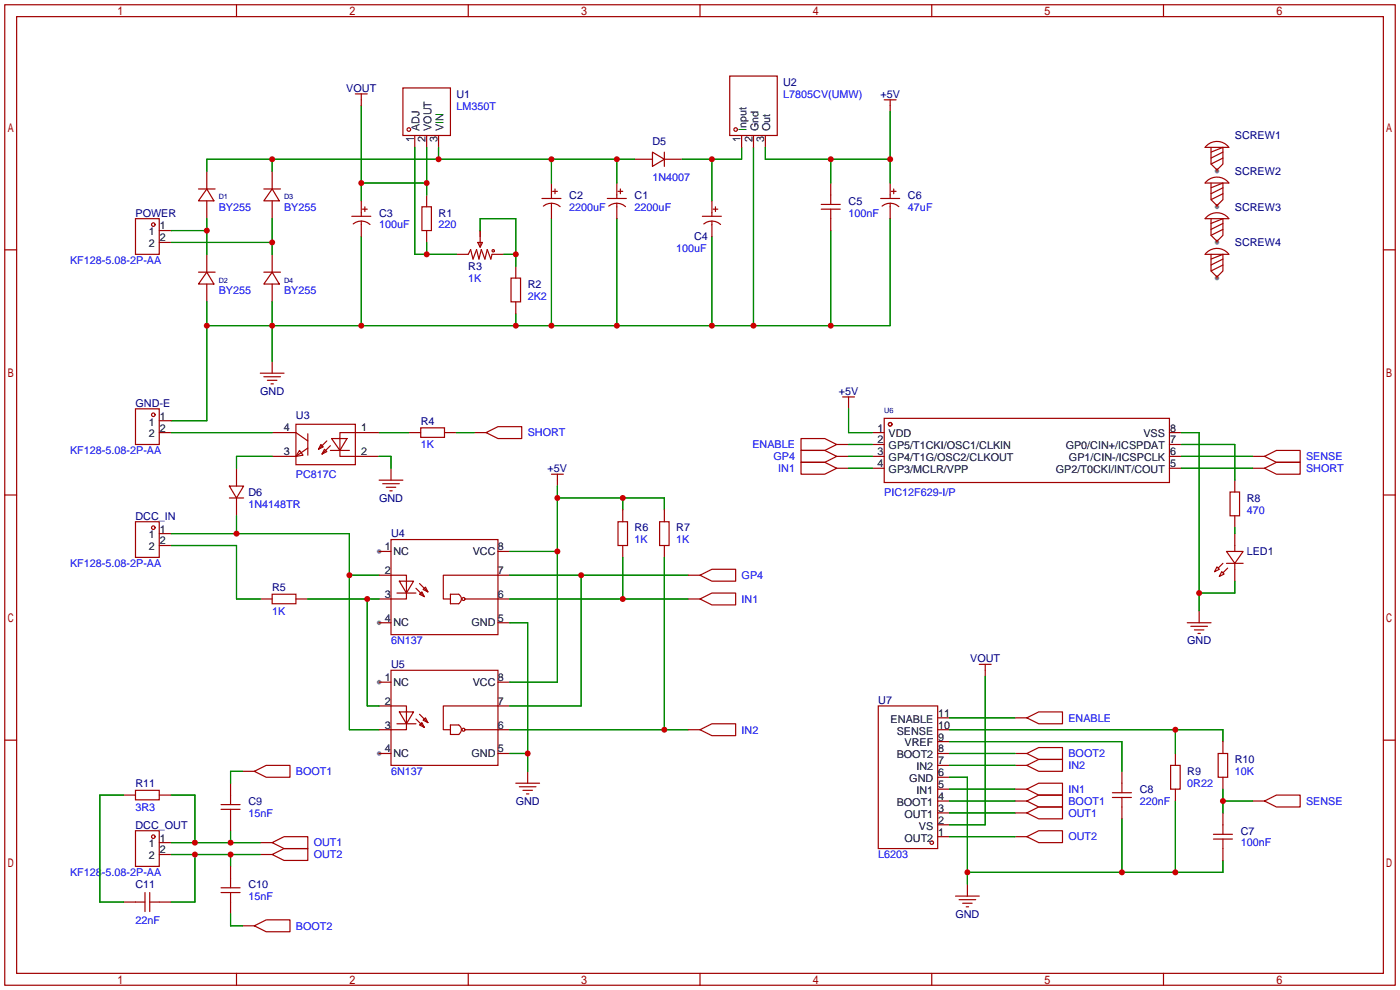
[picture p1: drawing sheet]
<svg xmlns="http://www.w3.org/2000/svg" width="299mm" height="212mm" viewBox="0 0 299 212" stroke-linecap="round" stroke-linejoin="round" font-family="sans-serif">
<g fill="#999">
<circle cx="81" cy="117.9" r=".51"/>
<circle cx="81" cy="133.1" r=".51"/>
<circle cx="81" cy="145.8" r=".51"/>
<circle cx="81" cy="161" r=".51"/>
<circle cx="260.1" cy="36.6" r=".51"/>
<circle cx="260.1" cy="44.2" r=".51"/>
<circle cx="260.1" cy="51.8" r=".51"/>
<circle cx="260.1" cy="59.4" r=".51"/>
</g>
<g fill="none" stroke="#a10000" stroke-width=".25">
<path d="M1 1h297.2v209.6h-297.2zM3.6 3.6h292.1v204.4h-292.1zM50.5 1v2.6M86.1 18.8h10.2v10.2h-10.2zM100.1 1v2.6M149.6 1v2.6M156 16.3h10.1v12.7h-10.1zM199.1 1v2.6M248.7 1v2.6M44.2 36.6v3.8M58.2 36.6v3.8M75.9 20.1h2.6"/>
<path d="M77.2 20.1v2.5M88.6 29v2.5M91.2 29v2.5M93.7 29v2.5M117.9 39.1v3.3M131.8 39.1v3.3M135.6 34h3.8M139.4 32.5l2.6 1.5-2.6 1.6zM142 32.5v3.1M142 34h3.8M158.5 29v2.5M161 29v2.5"/>
<path d="M163.6 29v2.5M177.5 39.1v4.6M189 21.3h2.5M190.2 21.3v2.6M190.2 39.1v3.3M258 31a3.2 3.2 0 0 1 4.6 .5h-5zM258 38.6a3.2 3.2 0 0 1 4.6 .5h-5zM258.8 31.5v3.6l1.3 1.2 1.3-1.2v-3.6l-2.6 1M258.8 39.1v3.6l1.3 1.2 1.3-1.2v-3.6l-2.6 1M260.1 36.1v.5M261.4 32.5l-2.6 1.3M261.4 33.8l-2.6 1.3"/>
<path d="M1 53.4h2.6M29 46.7h5v7.7h-5zM34 49.3h2.6M34 51.8h2.6M42.4 40.4h3.6M42.4 58.2h3.6M44.2 40.4l1.5 2.5h-3.3zM44.2 58.2l1.5 2.5h-3.3zM44.2 42.9v3.8M44.2 54.4v3.8M56.4 40.4h3.5M56.4 58.2h3.5"/>
<path d="M58.2 40.4l1.5 2.5h-3.3zM58.2 58.2l1.5 2.5h-3.3zM58.2 42.9v3.8M58.2 54.4v3.8M75.2 46.2h4M75.5 47.9a2.74 2.74 0 0 1 3.6 .1M77.2 42.9v3.3M77.2 47.2v3.3M77.5 44.7h1M78 44.2v1M90.2 44.2h2v5.1h-2zM91.2 41.7v2.5"/>
<path d="M91.2 49.3v2.5M97.5 54.4h2.6l.5-1.1 .5 2.1 .8-2.1 .5 2.1 .5-2.1 .7 2.1 .5-2.1 .8 2.1 .3-1h2.5M102.1 51.8h1l-.5 1zM102.6 49.3v3.5M109.2 59.4h2.1v5.1h-2.1zM110.2 56.9v2.5M115.8 42.4h4.1M116.1 44a2.74 2.74 0 0 1 3.6 .2M117.9 43.4v3.3M118.1 40.9h1M118.6 40.4v1M129.8 42.4h4.1"/>
<path d="M130.1 44a2.74 2.74 0 0 1 3.6 .2M131.8 43.4v3.3M132.1 40.9h1M132.6 40.4v1M150.1 46.2h4.1M150.4 47.9a2.74 2.74 0 0 1 3.6 .1M152.1 42.9v3.3M152.1 47.2v3.3M152.4 44.7h1M152.9 44.2v1M175.5 43.7h4.1M175.5 44.7h4.1"/>
<path d="M177.5 44.7v4.6M188.2 42.4h4.1M188.5 44a2.74 2.74 0 0 1 3.6 .2M190.2 43.4v3.3M190.5 40.9h1M191 40.4v1M258 46.3a3.2 3.2 0 0 1 4.6 .4h-5zM258 53.9a3.2 3.2 0 0 1 4.6 .5h-5zM258.8 46.7v3.6l1.3 1.3 1.3-1.3v-3.6l-2.6 1.1M258.8 54.4v3.5l1.3 1.3 1.3-1.3v-3.5l-2.6 1M260.1 43.7v.5M260.1 51.3v.5"/>
<path d="M260.1 58.9v.5M261.4 40.1l-2.6 1.3M261.4 41.4l-2.6 1.3M261.4 47.8l-2.6 1.2M261.4 49l-2.6 1.3M261.4 55.4l-2.6 1.2M261.4 56.6l-2.6 1.3M295.7 53.4h2.5M44.2 60.7v3.8M55.6 79.8h5.1M58.2 60.7v3.8M58.2 77.2v2.6"/>
<path d="M110.2 64.5v2.6M29 87.4h5v7.6h-5zM34 89.9h2.6M34 92.5h2.6M56.4 80.5h3.5M57.1 81.3h2.1M57.9 82h.5M58.2 92.5h5l2.6 1.7M58.2 97.5h5M63.2 90.7h12.7v8.6h-12.7zM64 96.3l.8 1-1.6 .2zM65.8 92.7v4.6"/>
<path d="M65.8 95.8l-2.6 1.7M68.6 95l.5 .5-1 .5zM69.3 96l.5 .5-1 .5zM69.8 94.2l-1.7 1.8M70.6 96.3h4.1M70.6 95.2l-1.8 1.8M70.9 93.7h3.3l-1.6 2.6zM81 92.5h-8.4v5h8.4M87.4 92.5h2.5M89.9 91.4h5.1v2.1h-5.1zM95 92.5h2.5M101.3 92.5h2.6"/>
<path d="M103.9 92.5l2.5-1.3h5.1v2.5h-5.1zM171.2 98.8h5.1l2.5 1.3-2.5 1.2h-5.1zM171.2 96.3h5.1l2.5 1.2-2.5 1.3h-5.1zM171.2 93.7h5.1l2.5 1.3-2.5 1.3h-5.1zM178.8 97.5h2.6M178.8 95h2.6M180.1 84.8h2.5M181.4 84.8v2.6M186.4 92.5h2.6M186.4 97.5h2.6M186.4 95h2.6M189 89.4h60.9v13.7h-60.9z"/>
<path d="M249.9 92.5h2.6M249.9 97.5h2.6M249.9 95h2.6M267.7 97.5h2.6M270.3 97.5l2.5-1.2h5.1v2.5h-5.1zM1 105.8h2.6M29 111.5h5v7.6h-5zM34 114h2.6M34 116.6h2.6M49 103.9h3.1l-1.6 2.5zM49 106.4h3.1M50.5 100.1v3.8"/>
<path d="M50.5 106.4v3.8M81 102.6h5.1M81 117.9h2.6M81.8 103.4h3.5M82.5 104.1h2.1M83.3 104.9h.5M83.6 115.3h22.8v20.3h-22.8zM83.6 100.1v2.5M106.4 117.9h2.6M117.9 101.3h2.5M119.1 101.3v2.6M132.1 111.5h2v5.1h-2z"/>
<path d="M133.1 109v2.5M133.1 116.6v2.5M141 111.5h2v5.1h-2zM142 109v2.5M142 116.6v2.5M178.8 100.1h2.6M186.4 100.1h2.6M249.9 100.1h2.6M262.1 117.9h3.6l-1.8 2.5zM262.9 105.2h2v5h-2zM263.9 102.6v2.6M263.9 110.2v2.6"/>
<path d="M263.9 114v3.9M267.7 100.1h2.6M270.3 100.1l2.5-1.3h5.1v2.5h-5.1zM295.7 105.8h2.5M55.6 128h2.6M58.2 127h5v2h-5zM63.2 128h2.6M81 122.9h5.9v5.1h-5.9M81 133.1h2.6M84.8 126.7h4.1M85.3 124.2h3.1l-1.5 2.5zM88.9 125.7l1.8 1.8"/>
<path d="M89.7 127l.5-.5 .5 1zM89.7 124.7l1.7 1.8M90.4 126l.5-.5 .5 1zM96.3 127h1.7l.3 .2 .3 .8-.5 1h-1.8zM99.3 128h9.7M106.4 133.1h2.6M109 122.9h-14.3v5.1h1.6M147.1 128h2.5M147.1 122.9h2.5M149.6 122.9l2.5-1.2h5.1v2.5h-5.1zM149.6 128l2.5-1.3h5.1v2.6h-5.1zM253.7 133.1h5.1"/>
<path d="M254.5 133.9h3.6M255.3 134.6h2M256 135.4h.5M256.3 130.6v2.5M260.1 121.2l.5 .5-1 .5zM261.1 122.2l.5 .5-1 .5zM261.4 120.4l-1.1 1M262.1 120.4h3.6M262.4 121.4l-1 1M263.9 120.4v3.8M1 158.2h2.6M81 150.9h5.9v5.1h-5.9"/>
<path d="M81 145.8h2.6M83.6 143.3h22.8v20.3h-22.8zM84.8 154.7h4.1M85.3 152.1h3.1l-1.5 2.6zM88.9 153.7l1.8 1.7M89.7 152.7l1.7 1.7M90.2 154.4l.5 1-1-.5zM90.4 153.9l.5-.5 .5 1zM96.3 154.9h1.7l.3 .2 .3 .9-.5 .9-1.8 .1zM99.3 156h9.7M106.4 145.8h2.6M109 150.9h-14.3v5.1h1.6"/>
<path d="M147.1 156h2.5M149.6 156l2.5-1.3h5.1v2.5h-5.1zM187.7 150.9h12.7v30.5h-12.7zM200.4 156h2.5M200.4 158.5h2.5M200.4 153.4h2.5M209.3 142h2.5M210.6 142v2.5M216.9 153.4h2.6M219.5 153.4l2.5-1.3h5.1v2.6h-5.1zM261.4 158.5v2.5M295.7 158.2h2.5"/>
<path d="M26.4 169.9h2.6M29 177.5h5v7.7h-5zM29 168.9h5v2h-5zM34 169.9h2.6M47.2 172h4.1M47.2 173h4.1M49.3 167.4v4.6M49.3 173v4.5M51.8 164.8h2.6M54.4 164.8l2.5-1.2h5.1v2.5h-5.1zM81 161h2.6M106.4 161h2.6"/>
<path d="M110.2 167.4h5.1M111 168.1h3.6M111.8 168.9h2M112.5 169.7h.5M112.8 164.8v2.6M200.4 161h2.5M200.4 178.8h2.5M200.4 176.3h2.5M200.4 173.7h2.5M200.4 171.2h2.5M200.4 168.7h2.5M200.4 166.1h2.5"/>
<path d="M200.4 163.6h2.5M216.9 161h2.6M216.9 178.8h2.6M216.9 173.7h2.6M216.9 171.2h2.6M216.9 168.7h2.6M216.9 163.6h2.6M219.5 168.7l2.5-1.3h5.1v2.5h-5.1zM219.5 163.6l2.5-1.3h5.1v2.5h-5.1zM219.5 178.8l2.5-1.3h5.1v2.6h-5.1zM219.5 173.7l2.5-1.2h5.1v2.5h-5.1zM219.5 171.2l2.5-1.3h5.1v2.6h-5.1z"/>
<path d="M219.5 161l2.5-1.2h5.1v2.5h-5.1zM237.7 169.4h4.1M237.7 170.4h4.1M239.8 164.8v4.6M239.8 170.4v4.6M250.2 163.6h2v5.1h-2zM251.2 161v2.6M251.2 168.7v2.5M259.3 178.3h4.1M259.3 179.3h4.1M260.3 161h2.1v5.1h-2.1zM261.4 166.1v2.6"/>
<path d="M261.4 173.7v4.6M261.4 179.3v4.6M267.7 171.2h2.6M270.3 171.2l2.5-1.3h5.1v2.6h-5.1zM26.4 192.8h4.6M31 190.8v4M32 192.8h4.6M32 190.8v4M34 180.1h2.6M34 182.6h2.6M47.2 189.7h4.1M47.2 190.8h4.1"/>
<path d="M49.3 185.2v4.5M49.3 190.8v4.5M51.8 197.9h2.6M54.4 197.9l2.5-1.3h5.1v2.5h-5.1zM55.6 180.1h2.6M55.6 182.6h2.6M58.2 180.1l2.5-1.3h5.1v2.6h-5.1zM58.2 182.6l2.5-1.2h5.1v2.5h-5.1zM204.2 191.5h5.1M205 192.3h3.5M205.7 193h2.1M206.5 193.8h.5"/>
<path d="M206.8 189v2.5M50.5 208v2.6M100.1 208v2.6M149.6 208v2.6M199.1 208v2.6M248.7 208v2.6"/>
<circle cx="87.4" cy="27.7" r=".38"/>
<circle cx="157.2" cy="27.7" r=".38"/>
<circle cx="32.8" cy="48" r=".38"/>
<circle cx="105.4" cy="53.6" r=".25"/>
<circle cx="32.8" cy="88.6" r=".38"/>
<circle cx="190.2" cy="90.7" r=".38"/>
<circle cx="32.8" cy="112.8" r=".38"/>
<circle cx="99.1" cy="128" r=".32"/>
<circle cx="99.1" cy="156" r=".32"/>
<circle cx="32.8" cy="178.8" r=".38"/>
<circle cx="199.1" cy="180.1" r=".38"/>
</g>
<g fill="none" stroke="#008700" stroke-width=".25">
<path d="M58.2 34v2.6M77.2 22.6v20.3M77.2 39.1h14M88.6 31.5v22.9h8.9M91.2 31.5v10.2M93.7 31.5v2.5M117.9 34v5.1M131.8 34v5.1M135.6 34h-91.4v2.6M152.1 34v8.9M158.5 31.5v2.5h-12.7M161 31.5v38.1"/>
<path d="M163.6 31.5v2.5h26.6M177.5 34v5.1M190.2 23.9v15.2M36.6 49.3h7.6M36.6 51.8h21.6M44.2 46.7v7.7M58.2 46.7v7.7M77.2 50.5v19.1M91.2 51.8v2.6M102.6 49.3v-2.6h7.6v10.2M107.7 54.4h2.5M117.9 46.7v22.9"/>
<path d="M131.8 46.7v22.9M152.1 50.5v19.1M177.5 49.3v20.3M190.2 46.7v22.9h-146M44.2 64.5v25.4h-7.6M58.2 64.5v12.7M110.2 67.1v2.5M36.6 92.5h21.6M58.2 97.5h-7.7v2.6M81 92.5h6.4M81 97.5h2.6v2.6M97.5 92.5h3.8"/>
<path d="M181.4 87.4v5.1h5M181.4 97.5h5M181.4 95h5M252.5 92.5h3.8v38.1M252.5 97.5h15.2M252.5 95h11.4v7.6M36.6 116.6h13.9v11.4h5.1M36.6 114h38.1v42h6.3M50.5 110.2v3.8M109 117.9h10.1M119.1 103.9v41.9h-10.1M119.1 106.4h22.9v2.6"/>
<path d="M133.1 106.4v2.6M133.1 119.1v8.9M142 119.1v36.9M181.4 100.1h5M252.5 100.1h15.2M263.9 112.8v1.2M65.8 128h15.2M74.7 122.9h6.3M78.5 128v22.9h2.5M109 122.9h38.1M109 128h38.1M109 133.1h3.8v31.7"/>
<path d="M124.2 122.9v28h-15.2M263.9 124.2v2.5h-7.6M109 156h38.1M202.9 156h58.5v2.5M202.9 158.5h36.9v6.3M202.9 153.4h14M210.6 144.5v31.8h-7.7M251.2 156v5M26.4 169.9h-5.1v22.9h5.1M36.6 169.9h5.1v10.2M49.3 177.5v2.6M51.8 164.8h-2.5v2.6"/>
<path d="M109 161h3.8M202.9 161h14M202.9 166.1h3.9v22.9M202.9 163.6h14M202.9 168.7h14M202.9 171.2h14M202.9 173.7h14M202.9 178.8h14M239.8 175v11.4M251.2 171.2v15.2M261.4 168.7v5M261.4 171.2h6.3"/>
<path d="M36.6 180.1h19M36.6 182.6h19M41.7 182.6v10.2h-5.1M49.3 182.6v2.6M49.3 195.3v2.6h2.5M261.4 183.9v2.5h-54.6"/>
</g>
<g fill="#c00">
<circle cx="44.2" cy="49.3" r=".63"/>
<circle cx="58.2" cy="51.8" r=".63"/>
<circle cx="58.2" cy="69.6" r=".63"/>
<circle cx="44.2" cy="69.6" r=".63"/>
<circle cx="77.2" cy="69.6" r=".63"/>
<circle cx="110.2" cy="69.6" r=".63"/>
<circle cx="117.9" cy="69.6" r=".63"/>
<circle cx="131.8" cy="69.6" r=".63"/>
<circle cx="152.1" cy="69.6" r=".63"/>
<circle cx="161" cy="69.6" r=".63"/>
<circle cx="177.5" cy="69.6" r=".63"/>
<circle cx="91.2" cy="39.1" r=".63"/>
<circle cx="77.2" cy="39.1" r=".63"/>
<circle cx="91.2" cy="54.4" r=".63"/>
<circle cx="110.2" cy="54.4" r=".63"/>
<circle cx="93.7" cy="34" r=".63"/>
<circle cx="58.2" cy="34" r=".63"/>
<circle cx="117.9" cy="34" r=".63"/>
<circle cx="131.8" cy="34" r=".63"/>
<circle cx="152.1" cy="34" r=".63"/>
<circle cx="190.2" cy="34" r=".63"/>
<circle cx="177.5" cy="34" r=".63"/>
<circle cx="50.5" cy="114" r=".63"/>
<circle cx="74.7" cy="122.9" r=".63"/>
<circle cx="78.5" cy="128" r=".63"/>
<circle cx="112.8" cy="161" r=".63"/>
<circle cx="119.1" cy="117.9" r=".63"/>
<circle cx="119.1" cy="106.4" r=".63"/>
<circle cx="133.1" cy="106.4" r=".63"/>
<circle cx="124.2" cy="122.9" r=".63"/>
<circle cx="133.1" cy="128" r=".63"/>
<circle cx="142" cy="156" r=".63"/>
<circle cx="256.3" cy="126.7" r=".63"/>
<circle cx="206.8" cy="186.4" r=".63"/>
<circle cx="239.8" cy="186.4" r=".63"/>
<circle cx="251.2" cy="186.4" r=".63"/>
<circle cx="251.2" cy="156" r=".63"/>
<circle cx="261.4" cy="171.2" r=".63"/>
<circle cx="41.7" cy="180.1" r=".63"/>
<circle cx="49.3" cy="180.1" r=".63"/>
<circle cx="41.7" cy="182.6" r=".63"/>
<circle cx="49.3" cy="182.6" r=".63"/>
</g>
<g font-size="2.3" fill="#000080">
<text x="74" y="19.6">VOUT</text>
<text x="97.5" y="20.9">U1</text>
<text x="167.4" y="18.3">U2</text>
<text x="188.2" y="20.9">+5V</text>
<text x="263.9" y="29.8">SCREW1</text>
<text x="139.4" y="31">D5</text>
<text x="263.9" y="37.4">SCREW2</text>
<text x="29" y="46.3">POWER</text>
<text x="81" y="46.3">C3</text>
<text x="93.7" y="46.3">R1</text>
<text x="121.7" y="42.5">C2</text>
<text x="135.6" y="42.5">C1</text>
<text x="181.4" y="43.7">C5</text>
<text x="194.1" y="42.5">C6</text>
<text x="263.9" y="45">SCREW3</text>
<text x="148.3" y="51.4">C4</text>
<text x="263.9" y="52.6">SCREW4</text>
<text x="100.1" y="57.7">R3</text>
<text x="112.8" y="61.5">R2</text>
<text x="29" y="86.9">GND-E</text>
<text x="55.6" y="84.4">GND</text>
<text x="63.2" y="89.5">U3</text>
<text x="179.3" y="84.4">+5V</text>
<text x="89.9" y="90.7">R4</text>
<text x="117" y="100.9">+5V</text>
<text x="53.1" y="106">D6</text>
<text x="81" y="107.2">GND</text>
<text x="266.4" y="107.2">R8</text>
<text x="29" y="111">DCC_IN</text>
<text x="135.6" y="113.6">R6</text>
<text x="144.5" y="113.6">R7</text>
<text x="83.6" y="114.9">U4</text>
<text x="266.4" y="118.7">LED1</text>
<text x="58.2" y="126.3">R5</text>
<text x="253.7" y="137.7">GND</text>
<text x="83.6" y="142.8">U5</text>
<text x="207.4" y="141.5">VOUT</text>
<text x="187.7" y="150.4">U7</text>
<text x="253.7" y="165.7">R9</text>
<text x="263.9" y="163.1">R10</text>
<text x="29" y="168.2">R11</text>
<text x="53.1" y="172">C9</text>
<text x="110.2" y="172">GND</text>
<text x="243.6" y="169.5">C8</text>
<text x="29" y="177.1">DCC_OUT</text>
<text x="265.2" y="178.4">C7</text>
<text x="29" y="189.8">C11</text>
<text x="53.1" y="189.8">C10</text>
<text x="204.2" y="196.1">GND</text>
</g>
<g font-size="2.3" fill="#00f">
<text x="97.5" y="23.4">LM350T</text>
<text x="167.4" y="20.9">L7805CV(UMW)</text>
<text x="139.4" y="38.7">1N4007</text>
<text x="46.7" y="45">BY255</text>
<text x="60.7" y="45">BY255</text>
<text x="121.7" y="45">2200uF</text>
<text x="135.6" y="45">2200uF</text>
<text x="181.4" y="46.3">100nF</text>
<text x="194.1" y="45">47uF</text>
<text x="81" y="48.8">100uF</text>
<text x="93.7" y="48.8">220</text>
<text x="144.5" y="53.9">100uF</text>
<text x="15" y="56.4">KF128-5.08-2P-AA</text>
<text x="46.7" y="62.8">BY255</text>
<text x="60.7" y="62.8">BY255</text>
<text x="100.1" y="60.2">1K</text>
<text x="112.8" y="64.1">2K2</text>
<text x="89.9" y="95.8">1K</text>
<text x="112.8" y="93.3">SHORT</text>
<text x="160.8" y="95.8">ENABLE</text>
<text x="15" y="97.1">KF128-5.08-2P-AA</text>
<text x="165.3" y="98.3">GP4</text>
<text x="166.3" y="100.9">IN1</text>
<text x="279.1" y="98.3">SENSE</text>
<text x="279.1" y="100.9">SHORT</text>
<text x="63.2" y="102.2">PC817C</text>
<text x="189" y="106">PIC12F629-I/P</text>
<text x="53.1" y="108.5">1N4148TR</text>
<text x="266.4" y="109.8">470</text>
<text x="135.6" y="116.1">1K</text>
<text x="144.5" y="116.1">1K</text>
<text x="15" y="121.2">KF128-5.08-2P-AA</text>
<text x="158.5" y="123.7">GP4</text>
<text x="58.2" y="131.4">1K</text>
<text x="158.5" y="128.8">IN1</text>
<text x="83.6" y="137.7">6N137</text>
<text x="228.3" y="154.2">ENABLE</text>
<text x="158.5" y="156.8">IN2</text>
<text x="228.3" y="161.8">BOOT2</text>
<text x="63.2" y="165.7">BOOT1</text>
<text x="83.6" y="165.7">6N137</text>
<text x="228.3" y="164.4">IN2</text>
<text x="263.9" y="165.7">10K</text>
<text x="29" y="173.3">3R3</text>
<text x="228.3" y="169.5">IN1</text>
<text x="228.3" y="172">BOOT1</text>
<text x="243.6" y="172">220nF</text>
<text x="253.7" y="168.2">0R22</text>
<text x="279.1" y="172">SENSE</text>
<text x="53.1" y="174.5">15nF</text>
<text x="228.3" y="179.6">OUT2</text>
<text x="228.3" y="174.5">OUT1</text>
<text x="67.1" y="180.9">OUT1</text>
<text x="67.1" y="183.4">OUT2</text>
<text x="187.7" y="183.4">L6203</text>
<text x="265.2" y="180.9">100nF</text>
<text x="15" y="187.2">KF128-5.08-2P-AA</text>
<text x="29" y="197.4">22nF</text>
<text x="53.1" y="192.3">15nF</text>
<text x="63.2" y="198.7">BOOT2</text>
</g>
<g font-size="2.3">
<text x="89.7" y="28" transform="rotate(-90 89.7 28)">ADJ</text>
<text x="92.2" y="28" transform="rotate(-90 92.2 28)">VOUT</text>
<text x="94.8" y="28" transform="rotate(-90 94.8 28)">VIN</text>
<text x="159.5" y="28" transform="rotate(-90 159.5 28)">Input</text>
<text x="162.1" y="28" transform="rotate(-90 162.1 28)">Gnd</text>
<text x="164.6" y="28" transform="rotate(-90 164.6 28)">Out</text>
<text x="88.4" y="30.4" transform="rotate(-90 88.4 30.4)">1</text>
<text x="91" y="30.4" transform="rotate(-90 91 30.4)">2</text>
<text x="93.5" y="30.4" transform="rotate(-90 93.5 30.4)">3</text>
<text x="158.3" y="30.4" transform="rotate(-90 158.3 30.4)">1</text>
<text x="160.8" y="30.4" transform="rotate(-90 160.8 30.4)">2</text>
<text x="163.3" y="30.4" transform="rotate(-90 163.3 30.4)">3</text>
<text x="31.8" y="50.3">1</text>
<text x="31.8" y="52.9">2</text>
<text x="34.2" y="49">1</text>
<text x="34.2" y="51.6">2</text>
<text x="34.2" y="89.7">1</text>
<text x="31.8" y="91">1</text>
<text x="31.8" y="93.5">2</text>
<text x="34.2" y="92.2">2</text>
<text x="60.7" y="92.1">4</text>
<text x="77.2" y="92.1">1</text>
<text x="187.6" y="92.2">1</text>
<text x="187.6" y="94.8">2</text>
<text x="189.9" y="93.5">VDD</text>
<text x="244.4" y="93.5">VSS</text>
<text x="250.1" y="94.8">7</text>
<text x="250.1" y="92.2">8</text>
<text x="60.7" y="97.2">3</text>
<text x="77.2" y="97.2">2</text>
<text x="187.6" y="97.3">3</text>
<text x="187.6" y="99.8">4</text>
<text x="189.9" y="96">GP5/T1CKI/OSC1/CLKIN</text>
<text x="189.9" y="98.6">GP4/T1G/OSC2/CLKOUT</text>
<text x="189.9" y="101.1">GP3/MCLR/VPP</text>
<text x="225.6" y="101.1">GP2/T0CKI/INT/COUT</text>
<text x="227.8" y="96">GP0/CIN+/ICSPDAT</text>
<text x="228.5" y="98.6">GP1/CIN-/ICSPCLK</text>
<text x="250.1" y="99.8">5</text>
<text x="250.1" y="97.3">6</text>
<text x="34.2" y="113.8">1</text>
<text x="31.8" y="115.1">1</text>
<text x="31.8" y="117.6">2</text>
<text x="34.2" y="116.4">2</text>
<text x="82.3" y="117.6">1</text>
<text x="84.1" y="118.6">NC</text>
<text x="101" y="118.6">VCC</text>
<text x="106.4" y="117.6">8</text>
<text x="82.3" y="122.7">2</text>
<text x="106.4" y="122.7">7</text>
<text x="82.3" y="127.8">3</text>
<text x="106.4" y="127.8">6</text>
<text x="82.3" y="132.9">4</text>
<text x="84.1" y="133.9">NC</text>
<text x="100.8" y="133.9">GND</text>
<text x="106.4" y="132.9">5</text>
<text x="82.3" y="145.6">1</text>
<text x="84.1" y="146.6">NC</text>
<text x="101" y="146.6">VCC</text>
<text x="106.4" y="145.6">8</text>
<text x="82.3" y="150.6">2</text>
<text x="82.3" y="155.7">3</text>
<text x="106.4" y="155.7">6</text>
<text x="106.4" y="150.6">7</text>
<text x="190.4" y="154.5">ENABLE</text>
<text x="200.5" y="155.7">10</text>
<text x="200.5" y="153.2">11</text>
<text x="82.3" y="160.8">4</text>
<text x="84.1" y="161.8">NC</text>
<text x="100.8" y="161.8">GND</text>
<text x="106.4" y="160.8">5</text>
<text x="191.6" y="157">SENSE</text>
<text x="193.3" y="159.5">VREF</text>
<text x="200.5" y="160.8">8</text>
<text x="200.5" y="158.3">9</text>
<text x="191.6" y="162.1">BOOT2</text>
<text x="194.3" y="167.2">GND</text>
<text x="195.9" y="164.6">IN2</text>
<text x="200.5" y="165.9">6</text>
<text x="200.5" y="163.3">7</text>
<text x="191.6" y="172.2">BOOT1</text>
<text x="195.9" y="169.7">IN1</text>
<text x="200.5" y="173.5">3</text>
<text x="200.5" y="171">4</text>
<text x="200.5" y="168.4">5</text>
<text x="34.2" y="179.9">1</text>
<text x="193.3" y="179.9">OUT2</text>
<text x="193.3" y="174.8">OUT1</text>
<text x="196.4" y="177.3">VS</text>
<text x="200.5" y="178.6">1</text>
<text x="200.5" y="176">2</text>
<text x="31.8" y="181.1">1</text>
<text x="31.8" y="183.7">2</text>
<text x="34.2" y="182.4">2</text>
</g>
<g font-size="1.6" fill="#000080">
<text x="46.7" y="42.6">D1</text>
<text x="60.7" y="42.6">D3</text>
<text x="46.7" y="60.4">D2</text>
<text x="60.7" y="60.4">D4</text>
<text x="189" y="88.3">U6</text>
</g>
</svg>
